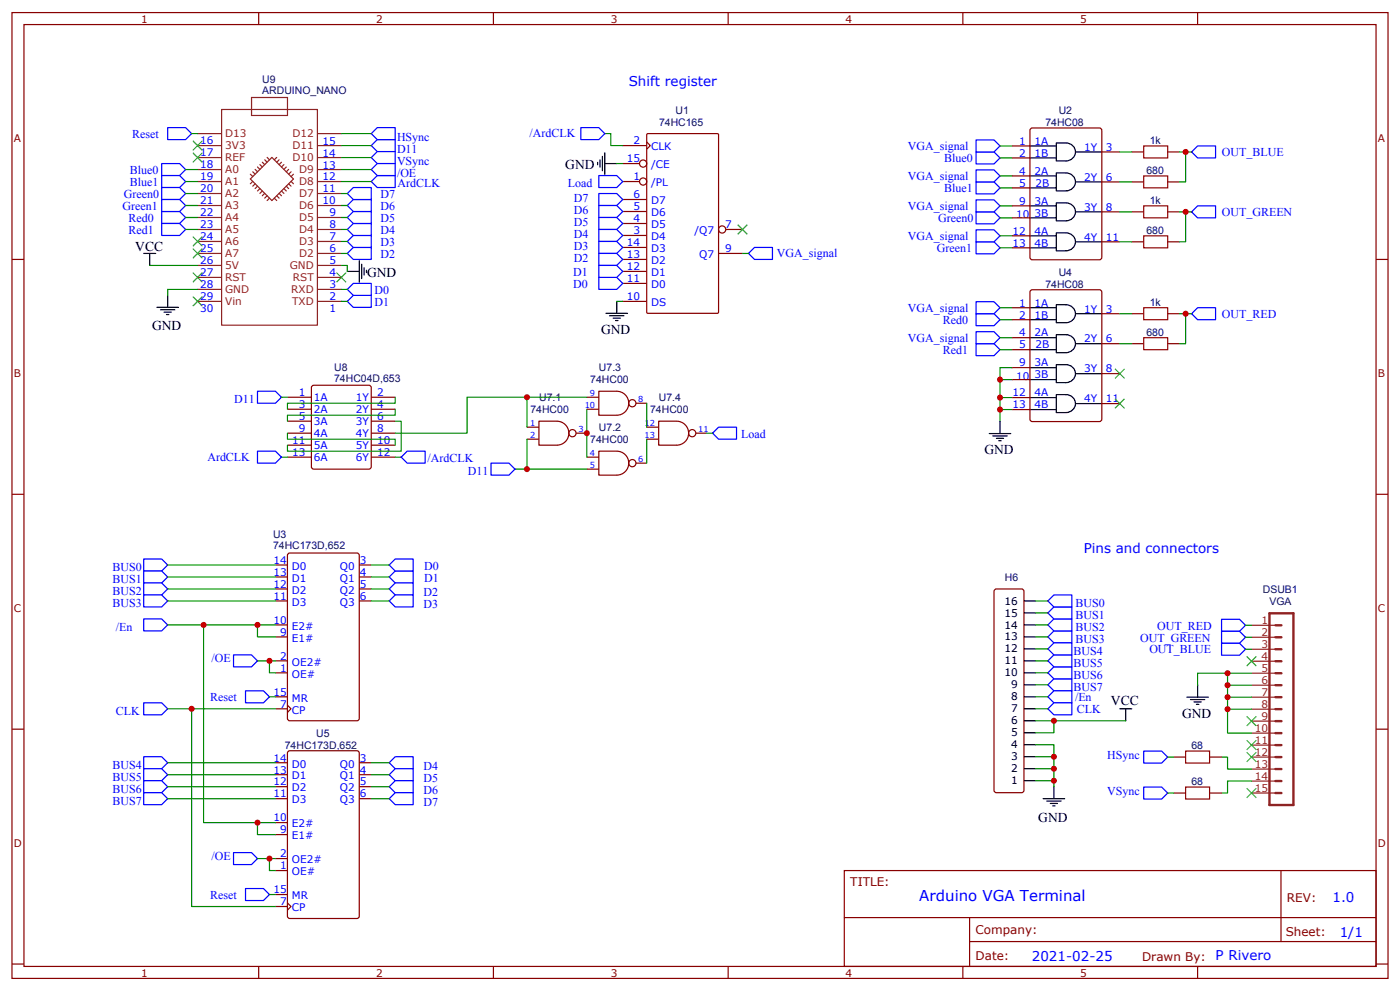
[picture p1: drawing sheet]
<svg xmlns="http://www.w3.org/2000/svg" width="412mm" height="292mm" viewBox="0 0 412 292" stroke-linecap="round" stroke-linejoin="round" font-family="sans-serif">
<g fill="none" stroke="#800" stroke-width=".35">
<path d="M3.5 3.7h405.4v284.3h-405.4zM7.1 7.2h398.2v277.3h-398.2zM76.2 3.7v3.5M145.3 3.7v3.5M214.5 3.7v3.5M283.6 3.7v3.5M352.8 3.7v3.5M3.5 76.4h3.6M405.3 76.4h3.6M3.5 145.5h3.6M405.3 145.5h3.6M81.1 166.3h3.6"/>
<path d="M81.1 169.9h3.6M81.1 173.4h3.6M81.1 176.9h3.6M84.9 163l.5-.2h19.7l.7 .4v48.3l-.4 .6-20 .1-.7-.4v-48.3zM105.8 166.3h3.6M105.8 169.9h3.6M105.8 173.4h3.6M105.8 176.9h3.6M81.1 184h3.6M81.1 187.5h3.6M81.1 194.6h3.6M81.1 198.1h3.6"/>
<path d="M3.5 214.7h3.6M81.1 205.1h3.6M81.1 208.7h3.6M84.7 207.6l1 1.1-1 1M405.3 214.7h3.6M81.1 224.5h3.6M81.1 228.1h3.6M81.1 231.6h3.6M81.1 235.1h3.6M84.9 221.2l.5-.2h19.7l.7 .4v48.3l-.4 .6-20 .1-.7-.4v-48.3zM105.8 224.5h3.6M105.8 228.1h3.6"/>
<path d="M105.8 231.6h3.6M105.8 235.1h3.6M81.1 242.2h3.6M81.1 245.7h3.6M81.1 252.8h3.6M81.1 256.3h3.6M248.7 256.3h156.6v28.2h-156.6zM377.3 256.3v20.9M81.1 263.3h3.6M81.1 266.9h3.6M84.7 265.8l1 1.1-1 1M248.7 270.1h156.5"/>
<path d="M285.6 277.2h119.6M285.6 270.1v14.2M3.5 283.8h3.6M76.2 284.5v3.5M145.3 284.5v3.5M214.5 284.5v3.5M283.6 284.5v3.5M352.8 284.5v3.5M405.3 283.8h3.6"/>
</g>
<g fill="#fff" stroke="#00f" stroke-width=".35">
<path d="M42.3 164.6h5.3l1.8 1.7-1.8 1.8h-5.3z"/>
<path d="M42.3 168.1h5.3l1.8 1.8-1.8 1.7h-5.3z"/>
<path d="M42.3 171.6h5.3l1.8 1.8-1.8 1.8h-5.3z"/>
<path d="M42.3 175.2h5.3l1.8 1.7-1.8 1.8h-5.3z"/>
<path d="M42.3 222.8h5.3l1.8 1.7-1.8 1.8h-5.3z"/>
<path d="M42.3 226.3h5.3l1.8 1.8-1.8 1.7h-5.3z"/>
<path d="M42.3 229.8h5.3l1.8 1.8-1.8 1.8h-5.3z"/>
<path d="M42.3 233.4h5.3l1.8 1.7-1.8 1.8h-5.3z"/>
</g>
<g fill="none" stroke="#080" stroke-width=".35">
<path d="M100.5 78.1h1.8v1.8M172.9 116.9h-17.7v8.9M190.5 118.7v7.1M151.7 138.1h3.5M155.2 129.3v8.8h17.7M172.9 120.5v7M190.5 129.3v7M49.4 176.9h31.7M49.4 173.4h31.7M49.4 169.9h31.7M49.4 166.3h31.7M49.4 235.1h31.7"/>
<path d="M49.4 231.6h31.7M49.4 228.1h31.7M49.4 224.5h31.7"/>
</g>
<g fill="none" stroke="#800" stroke-width=".35">
<path d="M190.7 39.4l20.6-.1 .3 .2 .1 52.4-.2 .3-20.6 .1-.4-.2v-52.4zM183.4 53.4h5M183.4 42.9h7.1M183.4 58.7h7.1M183.4 48.2h5M190.5 41.8l1.1 1.1-1.1 1M183.4 69.3h7.1M183.4 65.8h7.1M183.4 62.3h7.1M183.4 79.9h7.1M183.4 76.4h7.1M183.4 72.8h7.1"/>
<path d="M211.7 74.6h7M213.8 67.6h4.9M183.4 88.7h7.1M183.4 83.4h7.1M84.7 116.9h7M91.9 113.6l.5-.2h16.3l.5 .2 .2 .5v23.3l-.2 .5-.5 .2h-16.3l-.5-.2-.2-.5v-23.3zM109.4 116.9h7M172.9 116.9h3.5M176.4 115.2h5.3a3.5 3.5 0 0 1 3.5 3.5 3.5 3.5 0 0 1-3.5 3.5h-5.3zM187.3 118.7h3.2M84.7 134.6h7M84.7 120.5h7"/>
<path d="M84.7 127.5h7M84.7 124h7M84.7 131.1h7M109.4 134.6h7M109.4 120.5h7M109.4 127.5h7M109.4 124h7M109.4 131.1h7M155.2 125.8h3.5M155.2 129.3h3.5M158.8 124h5.2a3.5 3.5 0 0 1 3.6 3.5 3.5 3.5 0 0 1-3.6 3.6h-5.2zM169.7 127.5h3.2"/>
<path d="M172.9 134.6h3.5M172.9 138.1h3.5M172.9 120.5h3.5M176.4 132.8h5.3a3.5 3.5 0 0 1 3.5 3.5 3.5 3.5 0 0 1-3.5 3.6h-5.3zM187.3 136.3h3.2M190.5 125.8h3.5M190.5 129.3h3.5M194 124h5.3a3.5 3.5 0 0 1 3.5 3.5 3.5 3.5 0 0 1-3.5 3.6h-5.3zM205 127.5h3.1"/>
<circle cx="189.4" cy="48.2" r="1.06"/>
<circle cx="189.4" cy="53.4" r="1.06"/>
<circle cx="212.7" cy="67.6" r="1.06"/>
<circle cx="186.3" cy="118.7" r="1.06"/>
<circle cx="168.6" cy="127.5" r="1.06"/>
<circle cx="186.3" cy="136.3" r="1.06"/>
<circle cx="203.9" cy="127.5" r="1.06"/>
</g>
<path d="M102.3 79.9h3.5M105.8 76.7v6.4M106.5 77.8v4.2M107.2 78.8v2.2M107.9 79.6v.7" fill="none" stroke="#000" stroke-width=".35"/>
<path d="M111.1 51.7h5.3v3.5h-5.3l-1.7-1.8z" fill="#fff" stroke="#00f" stroke-width=".35"/>
<path d="M178.2 39.3h1.7v3.6h3.5M181.7 48.2h1.7M82.9 134.6h1.8M116.4 134.6h1.8" fill="none" stroke="#080" stroke-width=".35"/>
<path d="M176 47.8v.7M176.7 47.1v2.1M177.4 46v4.3M178.2 48.2h3.5M178.2 45v6.3" fill="none" stroke="#000" stroke-width=".35"/>
<g fill="#fff" stroke="#00f" stroke-width=".35">
<path d="M176.4 51.7h5.3l1.7 1.7-1.7 1.8h-5.3z"/>
<path d="M211.7 125.8h5.3v3.5h-5.3l-1.8-1.8z"/>
</g>
<path d="M208.1 127.5h1.8" fill="none" stroke="#080" stroke-width=".35"/>
<path d="M111.1 41.1h5.3v3.5h-5.3l-1.7-1.7z" fill="#fff" stroke="#00f" stroke-width=".35"/>
<path d="M100.5 42.9h8.9" fill="none" stroke="#080" stroke-width=".35"/>
<path d="M75.8 115.2h5.3l1.8 1.7-1.8 1.8h-5.3z" fill="#fff" stroke="#00f" stroke-width=".35"/>
<path d="M82.9 116.9h1.8" fill="none" stroke="#080" stroke-width=".35"/>
<path d="M144.6 136.3h5.3l1.8 1.8-1.8 1.8h-5.3z" fill="#fff" stroke="#00f" stroke-width=".35"/>
<path d="M181.7 88.7h1.7M116.4 116.9v1.8h-31.7v1.8M84.7 127.5v1.8h31.7v1.8M116.4 120.5v1.7h-31.7v1.8M116.4 124h1.8v8.8h-33.5v-1.7M172.9 127.5v7.1" fill="none" stroke="#080" stroke-width=".35"/>
<path d="M178.5 92.3h6.4M179.6 93h4.2M180.6 93.7h2.1M181.3 94.4h.7M181.7 88.7v3.6" fill="none" stroke="#000" stroke-width=".35"/>
<path d="M111.1 37.6h5.3v3.5h-5.3l-1.7-1.8z" fill="#fff" stroke="#00f" stroke-width=".35"/>
<path d="M100.5 39.3h8.9" fill="none" stroke="#080" stroke-width=".35"/>
<path d="M111.1 44.6h5.3v3.6h-5.3l-1.7-1.8z" fill="#fff" stroke="#00f" stroke-width=".35"/>
<path d="M100.5 46.4h8.9" fill="none" stroke="#080" stroke-width=".35"/>
<g fill="#000" stroke="#3c3" stroke-width=".35">
<path d="M217.3 69l2.8-2.9zM217.3 66.1l2.8 2.9z"/>
<path d="M99.1 83.1l2.9-2.8zM99.1 80.3l2.9 2.8z"/>
</g>
<path d="M220.5 74.6l1.7-1.8h5.3v3.6h-5.3z" fill="#fff" stroke="#00f" stroke-width=".35"/>
<path d="M44.1 78.1h14.1M218.7 74.6h1.8M58.2 85.2h-8.8v1.8M155.2 116.9h-17.6v10.6h-21.2" fill="none" stroke="#080" stroke-width=".35"/>
<g fill="#000" stroke="#3c3" stroke-width=".35">
<path d="M56.8 47.8l2.8-2.8zM56.8 45l2.8 2.8z"/>
<path d="M56.8 44.3l2.8-2.8zM56.8 41.5l2.8 2.8z"/>
<path d="M56.8 76l2.8-2.8zM56.8 73.2l2.8 2.8z"/>
<path d="M56.8 72.5l2.8-2.8zM56.8 69.7l2.8 2.8z"/>
<path d="M56.8 90.1l2.8-2.8zM56.8 87.3l2.8 2.8z"/>
<path d="M56.8 83.1l2.8-2.8zM56.8 80.3l2.8 2.8z"/>
</g>
<g fill="none" stroke="#8d2323" stroke-width=".35">
<path d="M58.2 39.3h7.1M65.3 32.2h28.2v63.5h-28.2zM74.1 28.7h10.6v5.3h-10.6zM93.5 39.3h7M58.2 42.9h7.1M58.2 46.4h7.1M58.2 49.9h7.1M58.2 53.4h7.1M58.2 57h7.1M73.7 52.7l6.4-6.4 6.3 6.4-6.3 6.3zM73.7 51.3l.7 .7M74.4 50.6l.8 .7"/>
<path d="M74.4 53.4l-.7 .7M75.2 54.1l-.8 .7M75.2 49.9l.7 .7M75.9 49.2l.7 .7M75.9 54.8l-.7 .7M76.6 55.5l-.7 .7M76.6 48.5l.7 .7M77.3 47.8l.7 .7M77.3 56.2l-.7 .7M78 56.9l-.7 .7M78 47.1l.7 .7M78.7 46.3l.7 .8"/>
<path d="M78.7 57.6l-.7 .7M79.4 58.3l-.7 .7M80.8 58.3l.7 .7M81.5 46.3l-.7 .8M81.5 57.6l.7 .7M82.2 56.9l.7 .7M82.2 47.1l-.7 .7M82.9 47.8l-.7 .7M82.9 56.2l.7 .7M83.6 55.5l.7 .7M83.6 48.5l-.7 .7M84.3 49.2l-.7 .7"/>
<path d="M84.3 54.8l.7 .7M85 54.1l.7 .7M85 49.9l-.7 .7M85.7 50.6l-.7 .7M85.7 53.4l.7 .7M86.4 51.3l-.7 .7M93.5 42.9h7M93.5 46.4h7M93.5 49.9h7M93.5 53.4h7M93.5 57h7M58.2 60.5h7.1"/>
<path d="M58.2 64h7.1M58.2 67.6h7.1M58.2 71.1h7.1M58.2 74.6h7.1M58.2 78.1h7.1M93.5 60.5h7M93.5 64h7M93.5 67.6h7M93.5 71.1h7M93.5 74.6h7M93.5 78.1h7M58.2 81.7h7.1"/>
<path d="M58.2 85.2h7.1M58.2 88.7h7.1M93.5 81.7h7M93.5 85.2h7M93.5 88.7h7"/>
</g>
<path d="M42.3 74.6h3.6M44.1 74.6v3.5M46.2 90.5h6.4M47.3 91.2h4.2M48.3 91.9h2.1M49 92.6h.7M49.4 87v3.5" fill="none" stroke="#000" stroke-width=".35"/>
<path d="M111.1 48.2h5.3v3.5h-5.3l-1.7-1.8z" fill="#fff" stroke="#00f" stroke-width=".35"/>
<path d="M100.5 49.9h8.9" fill="none" stroke="#080" stroke-width=".35"/>
<path d="M68.8 192.8h5.3l1.7 1.8-1.7 1.7h-5.3z" fill="#fff" stroke="#00f" stroke-width=".35"/>
<path d="M75.8 194.6h5.3M79.4 194.6v3.5h1.7" fill="none" stroke="#080" stroke-width=".35"/>
<path d="M68.8 251h5.3l1.7 1.8-1.7 1.7h-5.3z" fill="#fff" stroke="#00f" stroke-width=".35"/>
<path d="M75.8 252.8h5.3M79.4 252.8v3.5h1.7" fill="none" stroke="#080" stroke-width=".35"/>
<path d="M49.4 37.6h5.3l1.7 1.7-1.7 1.8h-5.3z" fill="#fff" stroke="#00f" stroke-width=".35"/>
<path d="M56.4 39.3h1.8" fill="none" stroke="#080" stroke-width=".35"/>
<path d="M72.3 203.4h5.3l1.8 1.7-1.8 1.8h-5.3z" fill="#fff" stroke="#00f" stroke-width=".35"/>
<path d="M79.4 205.1h1.7" fill="none" stroke="#080" stroke-width=".35"/>
<path d="M72.3 261.6h5.3l1.8 1.7-1.8 1.8h-5.3z" fill="#fff" stroke="#00f" stroke-width=".35"/>
<path d="M79.4 263.3h1.7" fill="none" stroke="#080" stroke-width=".35"/>
<g fill="#fff" stroke="#00f" stroke-width=".35">
<path d="M75.8 132.8h5.3l1.8 1.8-1.8 1.7h-5.3z"/>
<path d="M119.9 132.8h5.3v3.5h-5.3l-1.7-1.7z"/>
</g>
<path d="M100.5 53.4h8.9" fill="none" stroke="#080" stroke-width=".35"/>
<path d="M171.1 37.6h5.3l1.8 1.7-1.8 1.8h-5.3z" fill="#fff" stroke="#00f" stroke-width=".35"/>
<path d="M75.8 184v3.5h5.3M81.1 184h-21.1v58.2h15.8M81.1 208.7h-24.7v58.2h24.7M81.1 242.2h-5.3v3.5h5.3" fill="none" stroke="#080" stroke-width=".35"/>
<path d="M42.3 206.9h5.3l1.8 1.8-1.8 1.7h-5.3z" fill="#fff" stroke="#00f" stroke-width=".35"/>
<path d="M49.4 208.7h7" fill="none" stroke="#080" stroke-width=".35"/>
<path d="M42.3 182.2h5.3l1.8 1.8-1.8 1.7h-5.3z" fill="#fff" stroke="#00f" stroke-width=".35"/>
<path d="M49.4 184h10.6" fill="none" stroke="#080" stroke-width=".35"/>
<g fill="#fff" stroke="#00f" stroke-width=".35">
<path d="M102.3 88.7l1.8-1.7h5.3v3.5h-5.3z"/>
<path d="M102.3 85.2l1.8-1.8h5.3v3.6h-5.3z"/>
<path d="M102.3 74.6l1.8-1.8h5.3v3.6h-5.3z"/>
<path d="M102.3 71.1l1.8-1.8h5.3v3.5h-5.3z"/>
<path d="M102.3 67.6l1.8-1.8h5.3v3.5h-5.3z"/>
<path d="M102.3 64l1.8-1.7h5.3v3.5h-5.3z"/>
<path d="M102.3 60.5l1.8-1.8h5.3v3.6h-5.3z"/>
<path d="M102.3 57l1.8-1.8h5.3v3.5h-5.3z"/>
</g>
<path d="M100.5 57h1.8M100.5 60.5h1.8M100.5 64h1.8M100.5 67.6h1.8M100.5 71.1h1.8M100.5 74.6h1.8M100.5 85.2h1.8M100.5 88.7h1.8" fill="none" stroke="#080" stroke-width=".35"/>
<g fill="#fff" stroke="#00f" stroke-width=".35">
<path d="M176.4 57h5.3l1.7 1.7-1.7 1.8h-5.3z"/>
<path d="M176.4 60.5h5.3l1.7 1.8-1.7 1.7h-5.3z"/>
<path d="M176.4 64h5.3l1.7 1.8-1.7 1.8h-5.3z"/>
<path d="M176.4 67.6h5.3l1.7 1.7-1.7 1.8h-5.3z"/>
<path d="M176.4 71.1h5.3l1.7 1.7-1.7 1.8h-5.3z"/>
<path d="M176.4 74.6h5.3l1.7 1.8-1.7 1.7h-5.3z"/>
<path d="M176.4 81.7h5.3l1.7 1.7-1.7 1.8h-5.3z"/>
<path d="M176.4 78.1h5.3l1.7 1.8-1.7 1.8h-5.3z"/>
<path d="M114.7 169.9l1.7-1.8h5.3v3.5h-5.3z"/>
<path d="M114.7 166.3l1.7-1.7h5.3v3.5h-5.3z"/>
<path d="M116.4 171.6h5.3v3.6h-5.3l-1.7-1.8z"/>
<path d="M116.4 175.2h5.3v3.5h-5.3l-1.7-1.8z"/>
<path d="M116.4 222.8h5.3v3.5h-5.3l-1.7-1.8z"/>
<path d="M116.4 226.3h5.3v3.5h-5.3l-1.7-1.7z"/>
<path d="M116.4 229.8h5.3v3.6h-5.3l-1.7-1.8z"/>
<path d="M116.4 233.4h5.3v3.5h-5.3l-1.7-1.8z"/>
</g>
<path d="M109.4 176.9h5.3M109.4 173.4h5.3M109.4 166.3h5.3M109.4 169.9h5.3M109.4 235.1h5.3M109.4 231.6h5.3M109.4 228.1h5.3M109.4 224.5h5.3" fill="none" stroke="#080" stroke-width=".35"/>
<path d="M47.6 48.2h5.3l1.8 1.7-1.8 1.8h-5.3z" fill="#fff" stroke="#00f" stroke-width=".35"/>
<path d="M54.7 49.9h3.5" fill="none" stroke="#080" stroke-width=".35"/>
<path d="M47.6 51.7h5.3l1.8 1.7-1.8 1.8h-5.3z" fill="#fff" stroke="#00f" stroke-width=".35"/>
<path d="M54.7 53.4h3.5" fill="none" stroke="#080" stroke-width=".35"/>
<g fill="#fff" stroke="#00f" stroke-width=".35">
<path d="M47.6 62.3h5.3l1.8 1.7-1.8 1.8h-5.3z"/>
<path d="M47.6 65.8h5.3l1.8 1.8-1.8 1.7h-5.3z"/>
<path d="M47.6 55.2h5.3l1.8 1.8-1.8 1.7h-5.3z"/>
</g>
<path d="M54.7 57h3.5M54.7 67.6h3.5M54.7 64h3.5" fill="none" stroke="#080" stroke-width=".35"/>
<path d="M47.6 58.7h5.3l1.8 1.8-1.8 1.8h-5.3z" fill="#fff" stroke="#00f" stroke-width=".35"/>
<path d="M54.7 60.5h3.5" fill="none" stroke="#080" stroke-width=".35"/>
<path d="M293 173.6l.5-.2h7.4l.5 .2 .2 .5v58.6l-.2 .5-.5 .2h-7.4l-.5-.2-.2-.5v-58.6z" fill="none" stroke="#800" stroke-width=".35"/>
<g fill="none" stroke="#000" stroke-width=".35">
<path d="M301.6 176.9h3.6M301.6 198.1h3.6M301.6 194.6h3.6M301.6 191h3.6M301.6 187.5h3.6M301.6 184h3.6M301.6 180.4h3.6M301.6 219.3h3.6M301.6 215.7h3.6M301.6 212.2h3.6M301.6 208.7h3.6M301.6 205.1h3.6"/>
<path d="M301.6 201.6h3.6M301.6 229.8h3.6M301.6 226.3h3.6M301.6 222.8h3.6"/>
</g>
<g fill="#fff" stroke="#00f" stroke-width=".35">
<path d="M310.4 185.7h5.3v3.6h-5.3l-1.7-1.8z"/>
<path d="M308.7 184l1.7-1.8h5.3v3.5h-5.3z"/>
<path d="M310.4 178.7h5.3v3.5h-5.3l-1.7-1.8z"/>
<path d="M308.7 176.9l1.7-1.7h5.3v3.5h-5.3z"/>
<path d="M308.7 201.6l1.7-1.8h5.3v3.6h-5.3z"/>
<path d="M310.4 196.3h5.3v3.5h-5.3l-1.7-1.7z"/>
<path d="M308.7 194.6l1.7-1.8h5.3v3.5h-5.3z"/>
<path d="M308.7 191l1.7-1.7h5.3v3.5h-5.3z"/>
</g>
<path d="M305.2 176.9h3.5M305.2 191h3.5M305.2 194.6h3.5M305.2 198.1h3.5M305.2 180.4h3.5M305.2 184h3.5M305.2 187.5h3.5M305.2 201.6h3.5" fill="none" stroke="#080" stroke-width=".35"/>
<path d="M308.7 205.1l1.7-1.7h5.3v3.5h-5.3z" fill="#fff" stroke="#00f" stroke-width=".35"/>
<path d="M305.2 205.1h3.5" fill="none" stroke="#080" stroke-width=".35"/>
<path d="M308.7 208.7l1.7-1.8h5.3v3.5h-5.3z" fill="#fff" stroke="#00f" stroke-width=".35"/>
<path d="M305.2 219.3h5.2v12.3M305.2 212.2h5.2v3.5h-5.2M305.2 208.7h3.5M310.4 212.2h21.2M305.2 222.8h5.2M305.2 226.3h5.2M305.2 229.8h5.2" fill="none" stroke="#080" stroke-width=".35"/>
<path d="M329.8 208.7h3.6M331.6 208.7v3.5M307.3 235.1h6.3M308.3 235.8h4.3M309.4 236.5h2.1M310.1 237.2h.7M310.4 231.6v3.5" fill="none" stroke="#000" stroke-width=".35"/>
<g fill="#c00">
<circle cx="172.9" cy="127.5" r=".88"/>
<circle cx="155.2" cy="138.1" r=".88"/>
<circle cx="155.2" cy="116.9" r=".88"/>
<circle cx="79.4" cy="194.6" r=".88"/>
<circle cx="79.4" cy="252.8" r=".88"/>
<circle cx="75.8" cy="242.2" r=".88"/>
<circle cx="75.8" cy="184" r=".88"/>
<circle cx="56.4" cy="208.7" r=".88"/>
<circle cx="60" cy="184" r=".88"/>
<circle cx="310.4" cy="222.8" r=".88"/>
<circle cx="310.4" cy="226.3" r=".88"/>
<circle cx="310.4" cy="229.8" r=".88"/>
<circle cx="310.4" cy="212.2" r=".88"/>
</g>
<g fill="none" stroke="#000" stroke-width=".35">
<path d="M303.4 55.3h7.7M303.4 51.8h7.7M303.4 46.5h7.7M303.4 43h7.7M311.1 59.7a5.8 5.8 0 0 1 4.6 .6 2.62 2.62 0 0 1 .9 3 2.62 2.62 0 0 1-2.6 1.7h-2.9zM311.1 50.9a5.8 5.8 0 0 1 4.6 .6 2.62 2.62 0 0 1 .9 3 2.62 2.62 0 0 1-2.6 1.7h-2.9zM311.1 42.1a5.8 5.8 0 0 1 4.6 .6 2.62 2.62 0 0 1 .9 3 2.62 2.62 0 0 1-2.6 1.7h-2.9zM316.8 53.6h7.8M316.8 44.7h7.8M303.4 73h7.7M303.4 69.4h7.7M303.4 64.1h7.7"/>
<path d="M303.4 60.6h7.7M311.1 68.5a5.8 5.8 0 0 1 4.6 .6 2.62 2.62 0 0 1 .9 3 2.62 2.62 0 0 1-2.6 1.7h-2.9zM316.8 71.2h7.8M316.8 62.4h7.8M303.4 99.4h7.7M303.4 94.1h7.7M303.4 90.6h7.7M311.1 98.5a5.8 5.8 0 0 1 4.6 .6 2.62 2.62 0 0 1 .9 3 2.62 2.62 0 0 1-2.6 1.7h-2.9zM311.1 89.7a5.8 5.8 0 0 1 4.6 .6 2.62 2.62 0 0 1 .9 3 2.62 2.62 0 0 1-2.6 1.7h-2.9zM316.8 92.4h7.8M303.4 117.1h7.7M303.4 111.8h7.7"/>
<path d="M303.4 108.2h7.7M303.4 102.9h7.7M311.1 116.2a5.8 5.8 0 0 1 4.6 .6 2.62 2.62 0 0 1 .9 3 2.62 2.62 0 0 1-2.6 1.7h-2.9zM311.1 107.4a5.8 5.8 0 0 1 4.6 .5 2.62 2.62 0 0 1 .9 3 2.62 2.62 0 0 1-2.6 1.7h-2.9zM316.8 118.8h7.8M316.8 110h7.8M316.8 101.2h7.8M303.4 120.6h7.7"/>
</g>
<g fill="none" stroke="#800" stroke-width=".35">
<path d="M303.6 37.9l.5-.2h19.7l.7 .4 .1 37.7-.5 .6-20 .1-.7-.4v-37.7zM298.1 55.3h5.3M298.1 51.8h5.3M298.1 46.5h5.3M298.1 43h5.3M324.6 53.6h5.2M324.6 44.7h5.2M298.1 73h5.3M298.1 69.4h5.3M298.1 64.1h5.3M298.1 60.6h5.3M324.6 71.2h5.2"/>
<path d="M324.6 62.4h5.2M298.1 99.4h5.3M298.1 94.1h5.3M298.1 90.6h5.3M303.6 85.5l.5-.2h19.7l.7 .4 .1 37.7-.5 .7h-20l-.7-.4v-37.7zM324.6 92.4h5.2M298.1 117.1h5.3M298.1 111.8h5.3M298.1 108.2h5.3M298.1 102.9h5.3M324.6 118.8h5.2M324.6 110h5.2"/>
<path d="M324.6 101.2h5.2M298.1 120.6h5.3"/>
</g>
<g fill="#fff" stroke="#00f" stroke-width=".35">
<path d="M287.5 71.2h5.3l1.8 1.8-1.8 1.7h-5.3z"/>
<path d="M287.5 62.4h5.3l1.8 1.7-1.8 1.8h-5.3z"/>
<path d="M287.5 101.2h5.3l1.8 1.7-1.8 1.8h-5.3z"/>
<path d="M287.5 92.4h5.3l1.8 1.7-1.8 1.8h-5.3z"/>
<path d="M287.5 53.6h5.3l1.8 1.7-1.8 1.8h-5.3z"/>
<path d="M287.5 44.7h5.3l1.8 1.8-1.8 1.8h-5.3z"/>
</g>
<path d="M294.6 46.5h3.5M294.6 55.3h3.5M294.6 64.1h3.5M294.6 73h3.5M294.6 94.1h3.5M294.6 102.9h3.5" fill="none" stroke="#080" stroke-width=".35"/>
<path d="M287.5 41.2h5.3l1.8 1.8-1.8 1.7h-5.3z" fill="#fff" stroke="#00f" stroke-width=".35"/>
<path d="M294.6 43h3.5" fill="none" stroke="#080" stroke-width=".35"/>
<path d="M287.5 50h5.3l1.8 1.8-1.8 1.8h-5.3z" fill="#fff" stroke="#00f" stroke-width=".35"/>
<path d="M294.6 51.8h3.5" fill="none" stroke="#080" stroke-width=".35"/>
<path d="M287.5 58.8h5.3l1.8 1.8-1.8 1.8h-5.3z" fill="#fff" stroke="#00f" stroke-width=".35"/>
<path d="M294.6 60.6h3.5" fill="none" stroke="#080" stroke-width=".35"/>
<path d="M287.5 67.7h5.3l1.8 1.7-1.8 1.8h-5.3z" fill="#fff" stroke="#00f" stroke-width=".35"/>
<path d="M294.6 69.4h3.5" fill="none" stroke="#080" stroke-width=".35"/>
<path d="M287.5 88.8h5.3l1.8 1.8-1.8 1.8h-5.3z" fill="#fff" stroke="#00f" stroke-width=".35"/>
<path d="M294.6 90.6h3.5" fill="none" stroke="#080" stroke-width=".35"/>
<path d="M287.5 97.6h5.3l1.8 1.8-1.8 1.8h-5.3z" fill="#fff" stroke="#00f" stroke-width=".35"/>
<path d="M329.8 44.7h3.6M329.8 53.6h3.6M329.8 62.4h3.6M329.8 71.2h3.6M294.6 99.4h3.5M329.8 92.4h3.6M294.6 117.1h3.5M294.6 111.8h3.5M298.1 108.2h-3.5v15.9M329.8 101.2h3.6M294.6 120.6h3.5" fill="none" stroke="#080" stroke-width=".35"/>
<path d="M291.4 127.6h6.3M292.5 128.3h4.2M293.5 129h2.1M294.2 129.8h.7M294.6 124.1v3.5" fill="none" stroke="#000" stroke-width=".35"/>
<g fill="#000" stroke="#3c3" stroke-width=".35">
<path d="M328.4 108.6l2.9 2.8zM331.3 108.6l-2.9 2.8z"/>
<path d="M328.4 117.4l2.9 2.8zM331.3 117.4l-2.9 2.8z"/>
</g>
<path d="M336.9 43h7.1v3.5h-7.1zM336.9 51.8h7.1v3.5h-7.1zM336.9 60.6h7.1v3.5h-7.1zM336.9 69.4h7.1v3.6h-7.1zM336.9 90.6h7.1v3.5h-7.1zM336.9 99.4h7.1v3.5h-7.1z" fill="none" stroke="#a00000" stroke-width=".35"/>
<path d="M333.4 44.7h3.5M333.4 53.6h3.5M344 44.7h3.5M344 53.6h3.5M333.4 62.4h3.5M333.4 71.2h3.5M344 62.4h3.5M344 71.2h3.5M333.4 92.4h3.5M344 92.4h3.5M333.4 101.2h3.5M344 101.2h3.5" fill="none" stroke="#800" stroke-width=".35"/>
<path d="M351 62.4l1.8-1.8h5.3v3.5h-5.3z" fill="#fff" stroke="#00f" stroke-width=".35"/>
<path d="M347.5 62.4h3.5M349.2 62.4v8.8h-1.7" fill="none" stroke="#080" stroke-width=".35"/>
<path d="M351 44.7l1.8-1.7h5.3v3.5h-5.3z" fill="#fff" stroke="#00f" stroke-width=".35"/>
<path d="M347.5 44.7h3.5M349.2 44.7v8.9h-1.7" fill="none" stroke="#080" stroke-width=".35"/>
<path d="M351 92.4l1.8-1.8h5.3v3.5h-5.3z" fill="#fff" stroke="#00f" stroke-width=".35"/>
<path d="M347.5 92.4h3.5M349.2 92.4v8.8h-1.7" fill="none" stroke="#080" stroke-width=".35"/>
<g fill="#c00">
<circle cx="294.6" cy="120.6" r=".88"/>
<circle cx="294.6" cy="117.1" r=".88"/>
<circle cx="294.6" cy="111.8" r=".88"/>
<circle cx="349.2" cy="92.4" r=".88"/>
<circle cx="349.2" cy="62.4" r=".88"/>
<circle cx="349.2" cy="44.7" r=".88"/>
</g>
<g fill="none" stroke="#8d2323" stroke-width=".71">
<path d="M373.9 180.6h7.1v56.4h-7.1zM375.7 191.1h1.8M375.7 187.6h1.8M375.7 184.1h1.8M375.7 198.2h1.8M375.7 194.7h1.8M375.7 208.8h1.8M375.7 205.2h1.8M375.7 201.7h1.8M375.7 215.8h1.8M375.7 212.3h1.8M375.7 219.4h1.8"/>
<path d="M375.7 226.4h1.8M375.7 222.9h1.8M375.7 233.5h1.8M375.7 229.9h1.8"/>
</g>
<g fill="none" stroke="#8d2323" stroke-width=".35">
<path d="M368.7 184.1h7M368.7 187.6h7M368.7 191.1h7M368.7 194.7h7M368.7 198.2h7M368.7 201.7h7M368.7 205.2h7M368.7 208.8h7M368.7 212.3h7M368.7 215.8h7M368.7 219.4h7M368.7 222.9h7"/>
<path d="M368.7 226.4h7M368.7 229.9h7M368.7 233.5h7"/>
</g>
<path d="M359.8 182.3h5.3l1.8 1.8-1.8 1.7h-5.3z" fill="#fff" stroke="#00f" stroke-width=".35"/>
<path d="M366.9 184.1h1.8" fill="none" stroke="#080" stroke-width=".35"/>
<path d="M359.8 185.8h5.3l1.8 1.8-1.8 1.8h-5.3z" fill="#fff" stroke="#00f" stroke-width=".35"/>
<path d="M366.9 187.6h1.8" fill="none" stroke="#080" stroke-width=".35"/>
<path d="M359.8 189.4h5.3l1.8 1.7-1.8 1.8h-5.3z" fill="#fff" stroke="#00f" stroke-width=".35"/>
<path d="M361.6 198.2h-8.8v3.5M366.9 191.1h1.8M368.7 198.2h-7.1v17.6h7.1M361.6 208.8h7.1M361.6 205.2h7.1M361.6 201.7h7.1M359.8 222.9h1.8v3.5h7.1M368.7 229.9h-7.1v3.6h-1.8" fill="none" stroke="#080" stroke-width=".35"/>
<g fill="#000" stroke="#3c3" stroke-width=".35">
<path d="M367.2 193.3l2.9 2.8zM370.1 193.3l-2.9 2.8z"/>
<path d="M367.2 210.9l2.9 2.8zM370.1 210.9l-2.9 2.8z"/>
<path d="M367.2 217.9l2.9 2.9zM370.1 217.9l-2.9 2.9z"/>
<path d="M367.2 221.5l2.9 2.8zM370.1 221.5l-2.9 2.8z"/>
<path d="M367.2 232.1l2.9 2.8zM370.1 232.1l-2.9 2.8z"/>
</g>
<path d="M349.6 205.2h6.4M350.7 206h4.2M351.7 206.7h2.1M352.4 207.4h.7M352.8 201.7v3.5" fill="none" stroke="#000" stroke-width=".35"/>
<g fill="#fff" stroke="#00f" stroke-width=".35">
<path d="M336.9 231.7h5.3l1.8 1.8-1.8 1.7h-5.3z"/>
<path d="M336.9 221.1h5.3l1.8 1.8-1.8 1.7h-5.3z"/>
</g>
<path d="M349.2 221.1h7.1v3.5h-7.1zM349.2 231.7h7.1v3.5h-7.1z" fill="none" stroke="#a00000" stroke-width=".35"/>
<path d="M345.7 222.9h3.5M345.7 233.5h3.5M356.3 222.9h3.5M356.3 233.5h3.5" fill="none" stroke="#800" stroke-width=".35"/>
<path d="M344 222.9h1.7M344 233.5h1.7" fill="none" stroke="#080" stroke-width=".35"/>
<g fill="#c00">
<circle cx="361.6" cy="201.7" r=".88"/>
<circle cx="361.6" cy="205.2" r=".88"/>
<circle cx="361.6" cy="208.8" r=".88"/>
<circle cx="361.6" cy="198.2" r=".88"/>
</g>
<text font-size="4.4" fill="#00f" x="270.8" y="265.3">Arduino VGA Terminal</text>
<g font-size="4" fill="#00f">
<text x="185.2" y="25.2">Shift register</text>
<text x="319.3" y="162.8">Pins and connectors</text>
<text x="392.5" y="265.6">1.0</text>
<text x="394.6" y="275.9">1/1</text>
<text x="304" y="282.9">2021-02-25</text>
<text x="358.1" y="282.8">P Rivero</text>
</g>
<g font-size="4">
<text x="166.5" y="49.9">GND</text>
<text x="39.9" y="73.9">VCC</text>
<text x="108.1" y="81.6">GND</text>
<text x="44.8" y="97.2">GND</text>
<text x="177.1" y="98.2">GND</text>
<text x="290" y="133.7">GND</text>
<text x="327.3" y="207.6">VCC</text>
<text x="348.2" y="211.3">GND</text>
<text x="305.9" y="241.9">GND</text>
</g>
<g font-size="3.5" fill="#00f">
<text x="39" y="40.6">Reset</text>
<text x="116.9" y="41.4">HSync</text>
<text x="156" y="40.3">/ArdCLK</text>
<text x="116.9" y="44.9">D11</text>
<text x="267.4" y="44.2">VGA_signal</text>
<text x="278.2" y="47.7">Blue0</text>
<text x="359.9" y="46">OUT_BLUE</text>
<text x="38.3" y="51.2">Blue0</text>
<text x="116.9" y="48.5">VSync</text>
<text x="116.9" y="52">/OE</text>
<text x="267.4" y="53">VGA_signal</text>
<text x="36.5" y="58.2">Green0</text>
<text x="38.3" y="54.7">Blue1</text>
<text x="112.1" y="58.2">D7</text>
<text x="117.1" y="55">ArdCLK</text>
<text x="167.3" y="55">Load</text>
<text x="169.1" y="59.4">D7</text>
<text x="278.2" y="56.6">Blue1</text>
<text x="36.1" y="61.8">Green1</text>
<text x="37.8" y="65.3">Red0</text>
<text x="112.1" y="65.3">D5</text>
<text x="112.1" y="61.8">D6</text>
<text x="169.1" y="62.9">D6</text>
<text x="267.4" y="61.9">VGA_signal</text>
<text x="276.4" y="65.4">Green0</text>
<text x="359.9" y="63.7">OUT_GREEN</text>
<text x="37.8" y="68.8">Red1</text>
<text x="112.1" y="68.8">D4</text>
<text x="169.1" y="66.4">D5</text>
<text x="169.1" y="70">D4</text>
<text x="267.4" y="70.7">VGA_signal</text>
<text x="112.1" y="75.9">D2</text>
<text x="112.1" y="72.3">D3</text>
<text x="169.1" y="73.5">D3</text>
<text x="169.1" y="77">D2</text>
<text x="228.9" y="75.6">VGA_signal</text>
<text x="276" y="74.2">Green1</text>
<text x="168.8" y="81.2">D1</text>
<text x="110.3" y="90">D1</text>
<text x="110.3" y="86.4">D0</text>
<text x="168.8" y="84.7">D0</text>
<text x="267.4" y="91.8">VGA_signal</text>
<text x="277.7" y="95.4">Red0</text>
<text x="359.9" y="93.6">OUT_RED</text>
<text x="267.4" y="100.7">VGA_signal</text>
<text x="277.7" y="104.2">Red1</text>
<text x="69" y="118.8">D11</text>
<text x="218.3" y="128.8">Load</text>
<text x="61.1" y="135.8">ArdCLK</text>
<text x="125.9" y="136.2">/ArdCLK</text>
<text x="137.8" y="139.9">D11</text>
<text x="125" y="167.9">D0</text>
<text x="33.2" y="168.1">BUS0</text>
<text x="33.2" y="171.6">BUS1</text>
<text x="125" y="171.4">D1</text>
<text x="33.2" y="175.2">BUS2</text>
<text x="33.2" y="178.7">BUS3</text>
<text x="124.7" y="175.6">D2</text>
<text x="124.7" y="179.1">D3</text>
<text x="316.8" y="178.7">BUS0</text>
<text x="34.1" y="185.8">/En</text>
<text x="316.8" y="185.7">BUS2</text>
<text x="316.8" y="182.2">BUS1</text>
<text x="340.9" y="185.3">OUT_RED</text>
<text x="316.8" y="189.3">BUS3</text>
<text x="335.8" y="188.9">OUT_GREEN</text>
<text x="62.3" y="195">/OE</text>
<text x="316.3" y="196.3">BUS5</text>
<text x="316.3" y="192.8">BUS4</text>
<text x="338.6" y="192.4">OUT_BLUE</text>
<text x="316.3" y="203.4">BUS7</text>
<text x="316.3" y="199.8">BUS6</text>
<text x="61.9" y="206.4">Reset</text>
<text x="316.7" y="206.4">/En</text>
<text x="317.2" y="209.9">CLK</text>
<text x="34.1" y="210.5">CLK</text>
<text x="33.2" y="226.3">BUS4</text>
<text x="124.7" y="226.7">D4</text>
<text x="326.1" y="223.4">HSync</text>
<text x="33.2" y="229.8">BUS5</text>
<text x="33.2" y="233.4">BUS6</text>
<text x="124.7" y="230.2">D5</text>
<text x="124.7" y="233.8">D6</text>
<text x="326.1" y="233.9">VSync</text>
<text x="33.2" y="236.9">BUS7</text>
<text x="124.7" y="237.3">D7</text>
<text x="62.3" y="253.2">/OE</text>
<text x="61.9" y="264.6">Reset</text>
</g>
<g font-size="3.5" fill="#800">
<text x="250.5" y="260.9">TITLE:</text>
<text x="379.1" y="265.6">REV:</text>
<text x="287.4" y="275.1">Company:</text>
<text x="378.8" y="275.7">Sheet:</text>
<text x="287.4" y="282.8">Date:</text>
<text x="336.4" y="282.8">Drawn By:</text>
</g>
<g font-size="3.1" fill="#800">
<text x="41.6" y="6.7">1</text>
<text x="110.8" y="6.7">2</text>
<text x="179.9" y="6.7">3</text>
<text x="249.1" y="6.7">4</text>
<text x="318.2" y="6.7">5</text>
<text x="4.1" y="41.8">A</text>
<text x="405.9" y="41.8">A</text>
<text x="4.1" y="110.9">B</text>
<text x="405.9" y="110.9">B</text>
<text x="4.1" y="180.1">C</text>
<text x="405.9" y="180.1">C</text>
<text x="4.1" y="249.2">D</text>
<text x="405.9" y="249.2">D</text>
<text x="41.6" y="287.5">1</text>
<text x="110.8" y="287.5">2</text>
<text x="179.9" y="287.5">3</text>
<text x="249.1" y="287.5">4</text>
<text x="318.2" y="287.5">5</text>
</g>
<g font-size="3.1" fill="#000080">
<text x="77.3" y="27.6">ARDUINO_NANO</text>
<text x="77.3" y="24.4">U9</text>
<text x="199" y="33.5">U1</text>
<text x="311.9" y="33.5">U2</text>
<text x="194.1" y="37">74HC165</text>
<text x="307.9" y="37">74HC08</text>
<text x="338.7" y="42.3">1k</text>
<text x="337.7" y="51.2">680</text>
<text x="338.7" y="60">1k</text>
<text x="337.7" y="68.8">680</text>
<text x="311.9" y="81.1">U4</text>
<text x="307.9" y="84.6">74HC08</text>
<text x="338.7" y="90">1k</text>
<text x="337.7" y="98.8">680</text>
<text x="98.4" y="112.4">74HC04D,653</text>
<text x="98.4" y="109.2">U8</text>
<text x="173.9" y="112.8">74HC00</text>
<text x="176.4" y="109.3">U7.3</text>
<text x="158.8" y="118.1">U7.1</text>
<text x="194.1" y="118.1">U7.4</text>
<text x="156.2" y="121.6">74HC00</text>
<text x="191.5" y="121.6">74HC00</text>
<text x="173.9" y="130.4">74HC00</text>
<text x="176.4" y="126.9">U7.2</text>
<text x="80.4" y="161.7">74HC173D,652</text>
<text x="80.4" y="158.5">U3</text>
<text x="296" y="171">H6</text>
<text x="372" y="174.6">DSUB1</text>
<text x="374" y="178.2">VGA</text>
<text x="83.9" y="220.4">74HC173D,652</text>
<text x="93.1" y="216.8">U5</text>
<text x="350.9" y="220.5">68</text>
<text x="350.9" y="231.1">68</text>
</g>
<g font-size="3.1" fill="#8d2323">
<text x="66.3" y="40.4">D13</text>
<text x="86.1" y="40.4">D12</text>
<text x="66.3" y="47.5">REF</text>
<text x="66.3" y="44">3V3</text>
<text x="86.1" y="44">D11</text>
<text x="86.1" y="47.5">D10</text>
<text x="66.3" y="51">A0</text>
<text x="88.1" y="51">D9</text>
<text x="66.3" y="58.1">A2</text>
<text x="66.3" y="54.6">A1</text>
<text x="88.1" y="54.6">D8</text>
<text x="88.1" y="58.1">D7</text>
<text x="66.3" y="65.1">A4</text>
<text x="66.3" y="61.6">A3</text>
<text x="88.1" y="61.6">D6</text>
<text x="88.1" y="65.1">D5</text>
<text x="66.3" y="68.7">A5</text>
<text x="88.1" y="68.7">D4</text>
<text x="66.3" y="75.7">A7</text>
<text x="66.3" y="72.2">A6</text>
<text x="88.1" y="72.2">D3</text>
<text x="88.1" y="75.7">D2</text>
<text x="66.3" y="82.8">RST</text>
<text x="66.3" y="79.2">5V</text>
<text x="85.4" y="79.2">GND</text>
<text x="86.3" y="82.8">RST</text>
<text x="66.3" y="89.8">Vin</text>
<text x="66.3" y="86.3">GND</text>
<text x="85.8" y="86.3">RXD</text>
<text x="86" y="89.8">TXD</text>
<text x="371.6" y="183.7">1</text>
<text x="371.6" y="187.3">2</text>
<text x="371.6" y="190.8">3</text>
<text x="371.6" y="194.3">4</text>
<text x="371.6" y="197.8">5</text>
<text x="371.6" y="201.4">6</text>
<text x="371.6" y="204.9">7</text>
<text x="371.6" y="208.4">8</text>
<text x="369.7" y="215.5">10</text>
<text x="371.6" y="212">9</text>
<text x="369.7" y="219">11</text>
<text x="369.7" y="222.5">12</text>
<text x="369.7" y="226.1">13</text>
<text x="369.7" y="229.6">14</text>
<text x="369.7" y="233.1">15</text>
</g>
<g font-size="3.1" fill="#00f">
<text x="59" y="42.5">16</text>
<text x="59" y="46">17</text>
<text x="95" y="46.1">14</text>
<text x="95" y="42.5">15</text>
<text x="184.6" y="47.8">15</text>
<text x="186.6" y="42.5">2</text>
<text x="191.8" y="44.3">CLK</text>
<text x="300.2" y="46.1">2</text>
<text x="300.2" y="42.6">1</text>
<text x="304.7" y="46.1">1B</text>
<text x="304.7" y="42.6">1A</text>
<text x="319.4" y="44.4">1Y</text>
<text x="325.8" y="44.4">3</text>
<text x="59" y="49.6">18</text>
<text x="59" y="53.1">19</text>
<text x="95" y="53.1">12</text>
<text x="95" y="49.6">13</text>
<text x="186.6" y="53.1">1</text>
<text x="191.8" y="49.6">/CE</text>
<text x="300.2" y="51.4">4</text>
<text x="304.7" y="51.4">2A</text>
<text x="319.4" y="53.2">2Y</text>
<text x="325.8" y="53.2">6</text>
<text x="59" y="56.6">20</text>
<text x="95" y="56.7">11</text>
<text x="186.6" y="58.4">6</text>
<text x="191.8" y="54.9">/PL</text>
<text x="300.2" y="55">5</text>
<text x="305" y="55">2B</text>
<text x="59" y="60.2">21</text>
<text x="59" y="63.7">22</text>
<text x="95" y="60.2">10</text>
<text x="97.1" y="63.7">9</text>
<text x="186.6" y="65.4">4</text>
<text x="186.6" y="61.9">5</text>
<text x="191.8" y="63.7">D6</text>
<text x="191.8" y="60.1">D7</text>
<text x="299.3" y="64.1">10</text>
<text x="300.2" y="60.3">9</text>
<text x="304.7" y="63.8">3B</text>
<text x="304.7" y="60.3">3A</text>
<text x="319.4" y="62">3Y</text>
<text x="325.8" y="62">8</text>
<text x="59" y="67.2">23</text>
<text x="59" y="70.7">24</text>
<text x="97.1" y="70.8">7</text>
<text x="97.1" y="67.3">8</text>
<text x="186.6" y="69">3</text>
<text x="191.8" y="70.7">D4</text>
<text x="191.8" y="67.2">D5</text>
<text x="204.6" y="69">/Q7</text>
<text x="213.6" y="67.2">7</text>
<text x="298.2" y="69.1">12</text>
<text x="304.7" y="69.1">4A</text>
<text x="319.4" y="70.8">4Y</text>
<text x="325.8" y="70.8">11</text>
<text x="59" y="74.3">25</text>
<text x="59" y="77.8">26</text>
<text x="97.1" y="77.8">5</text>
<text x="97.1" y="74.3">6</text>
<text x="184.6" y="76">13</text>
<text x="184.6" y="72.5">14</text>
<text x="191.8" y="77.8">D2</text>
<text x="191.8" y="74.3">D3</text>
<text x="206" y="76">Q7</text>
<text x="213.6" y="74.3">9</text>
<text x="298.2" y="72.6">13</text>
<text x="304.7" y="72.6">4B</text>
<text x="59" y="81.3">27</text>
<text x="97.1" y="81.4">4</text>
<text x="184.6" y="83.1">11</text>
<text x="184.6" y="79.6">12</text>
<text x="191.8" y="81.3">D1</text>
<text x="59" y="84.9">28</text>
<text x="59" y="88.4">29</text>
<text x="97.1" y="88.4">2</text>
<text x="97.1" y="84.9">3</text>
<text x="184.6" y="88.4">10</text>
<text x="191.8" y="84.8">D0</text>
<text x="59" y="91.9">30</text>
<text x="97.1" y="91.9">1</text>
<text x="191.8" y="90.1">DS</text>
<text x="300.2" y="93.8">2</text>
<text x="300.2" y="90.2">1</text>
<text x="304.7" y="93.8">1B</text>
<text x="304.7" y="90.2">1A</text>
<text x="319.4" y="92">1Y</text>
<text x="325.8" y="92">3</text>
<text x="300.2" y="99.1">4</text>
<text x="304.7" y="99.1">2A</text>
<text x="319.4" y="100.8">2Y</text>
<text x="325.8" y="100.8">6</text>
<text x="300.2" y="107.9">9</text>
<text x="300.2" y="102.6">5</text>
<text x="304.7" y="107.9">3A</text>
<text x="305" y="102.6">2B</text>
<text x="299.3" y="111.8">10</text>
<text x="304.7" y="111.4">3B</text>
<text x="319.4" y="109.6">3Y</text>
<text x="325.8" y="109.6">8</text>
<text x="88" y="116.6">1</text>
<text x="92.4" y="118">1A</text>
<text x="104.8" y="118">1Y</text>
<text x="111.1" y="116.6">2</text>
<text x="298.2" y="116.7">12</text>
<text x="304.7" y="116.7">4A</text>
<text x="319.4" y="118.5">4Y</text>
<text x="325.8" y="118.5">11</text>
<text x="88" y="120.1">3</text>
<text x="88" y="123.6">5</text>
<text x="92.4" y="121.5">2A</text>
<text x="92.4" y="125.1">3A</text>
<text x="104.8" y="121.5">2Y</text>
<text x="104.8" y="125.1">3Y</text>
<text x="111.1" y="120.1">4</text>
<text x="111.1" y="123.6">6</text>
<text x="298.2" y="120.2">13</text>
<text x="304.7" y="120.2">4B</text>
<text x="86" y="130.7">11</text>
<text x="88" y="127.2">9</text>
<text x="92.4" y="128.6">4A</text>
<text x="104.8" y="128.6">4Y</text>
<text x="111.1" y="127.2">8</text>
<text x="111.1" y="130.7">10</text>
<text x="86" y="134.2">13</text>
<text x="92.4" y="132.1">5A</text>
<text x="92.4" y="135.6">6A</text>
<text x="104.8" y="132.1">5Y</text>
<text x="104.8" y="135.6">6Y</text>
<text x="111.1" y="134.2">12</text>
<text x="80.6" y="166">14</text>
<text x="86" y="167.7">D0</text>
<text x="100.1" y="167.7">Q0</text>
<text x="106" y="166">3</text>
<text x="80.6" y="169.5">13</text>
<text x="80.6" y="173">12</text>
<text x="86" y="171.3">D1</text>
<text x="100.1" y="171.3">Q1</text>
<text x="106" y="173">5</text>
<text x="106" y="169.5">4</text>
<text x="80.6" y="176.6">11</text>
<text x="86" y="174.8">D2</text>
<text x="86" y="178.3">D3</text>
<text x="100.1" y="178.3">Q3</text>
<text x="100.1" y="174.8">Q2</text>
<text x="106" y="176.6">6</text>
<text x="80.6" y="183.6">10</text>
<text x="86" y="185.4">E2#</text>
<text x="82.5" y="187.1">9</text>
<text x="86" y="188.9">E1#</text>
<text x="82.5" y="194.2">2</text>
<text x="82.5" y="197.7">1</text>
<text x="86" y="196">OE2#</text>
<text x="86" y="199.5">OE#</text>
<text x="80.6" y="204.8">15</text>
<text x="82.5" y="208.3">7</text>
<text x="86" y="206.6">MR</text>
<text x="86" y="210.1">CP</text>
<text x="80.6" y="224.2">14</text>
<text x="80.6" y="227.7">13</text>
<text x="86" y="226">D0</text>
<text x="100.1" y="226">Q0</text>
<text x="106" y="227.7">4</text>
<text x="106" y="224.2">3</text>
<text x="80.6" y="231.2">12</text>
<text x="86" y="229.5">D1</text>
<text x="86" y="233">D2</text>
<text x="100.1" y="233">Q2</text>
<text x="100.1" y="229.5">Q1</text>
<text x="106" y="231.2">5</text>
<text x="80.6" y="234.8">11</text>
<text x="86" y="236.5">D3</text>
<text x="100.1" y="236.5">Q3</text>
<text x="106" y="234.8">6</text>
<text x="80.6" y="241.8">10</text>
<text x="82.5" y="245.4">9</text>
<text x="86" y="243.6">E2#</text>
<text x="86" y="247.1">E1#</text>
<text x="82.5" y="252.4">2</text>
<text x="82.5" y="255.9">1</text>
<text x="86" y="254.2">OE2#</text>
<text x="86" y="257.7">OE#</text>
<text x="80.6" y="263">15</text>
<text x="82.5" y="266.5">7</text>
<text x="86" y="264.8">MR</text>
<text x="86" y="268.3">CP</text>
</g>
<g font-size="3.1">
<text x="295.9" y="178">16</text>
<text x="295.9" y="185">14</text>
<text x="295.9" y="181.5">15</text>
<text x="295.9" y="188.6">13</text>
<text x="295.9" y="195.6">11</text>
<text x="295.9" y="192.1">12</text>
<text x="295.9" y="199.1">10</text>
<text x="297.9" y="202.7">9</text>
<text x="297.9" y="209.7">7</text>
<text x="297.9" y="206.2">8</text>
<text x="297.9" y="213.3">6</text>
<text x="297.9" y="220.3">4</text>
<text x="297.9" y="216.8">5</text>
<text x="297.9" y="227.4">2</text>
<text x="297.9" y="223.8">3</text>
<text x="297.9" y="230.9">1</text>
</g>
<g font-size="2.4" fill="#00f">
<text x="173.8" y="116.6">9</text>
<text x="188" y="118.4">8</text>
<text x="156.1" y="125.4">1</text>
<text x="172.2" y="120.1">10</text>
<text x="189.9" y="125.4">12</text>
<text x="156.1" y="128.9">2</text>
<text x="170.4" y="127.2">3</text>
<text x="189.9" y="128.9">13</text>
<text x="205.7" y="127.2">11</text>
<text x="173.8" y="134.2">4</text>
<text x="173.8" y="137.8">5</text>
<text x="188" y="136">6</text>
</g>
</svg>
